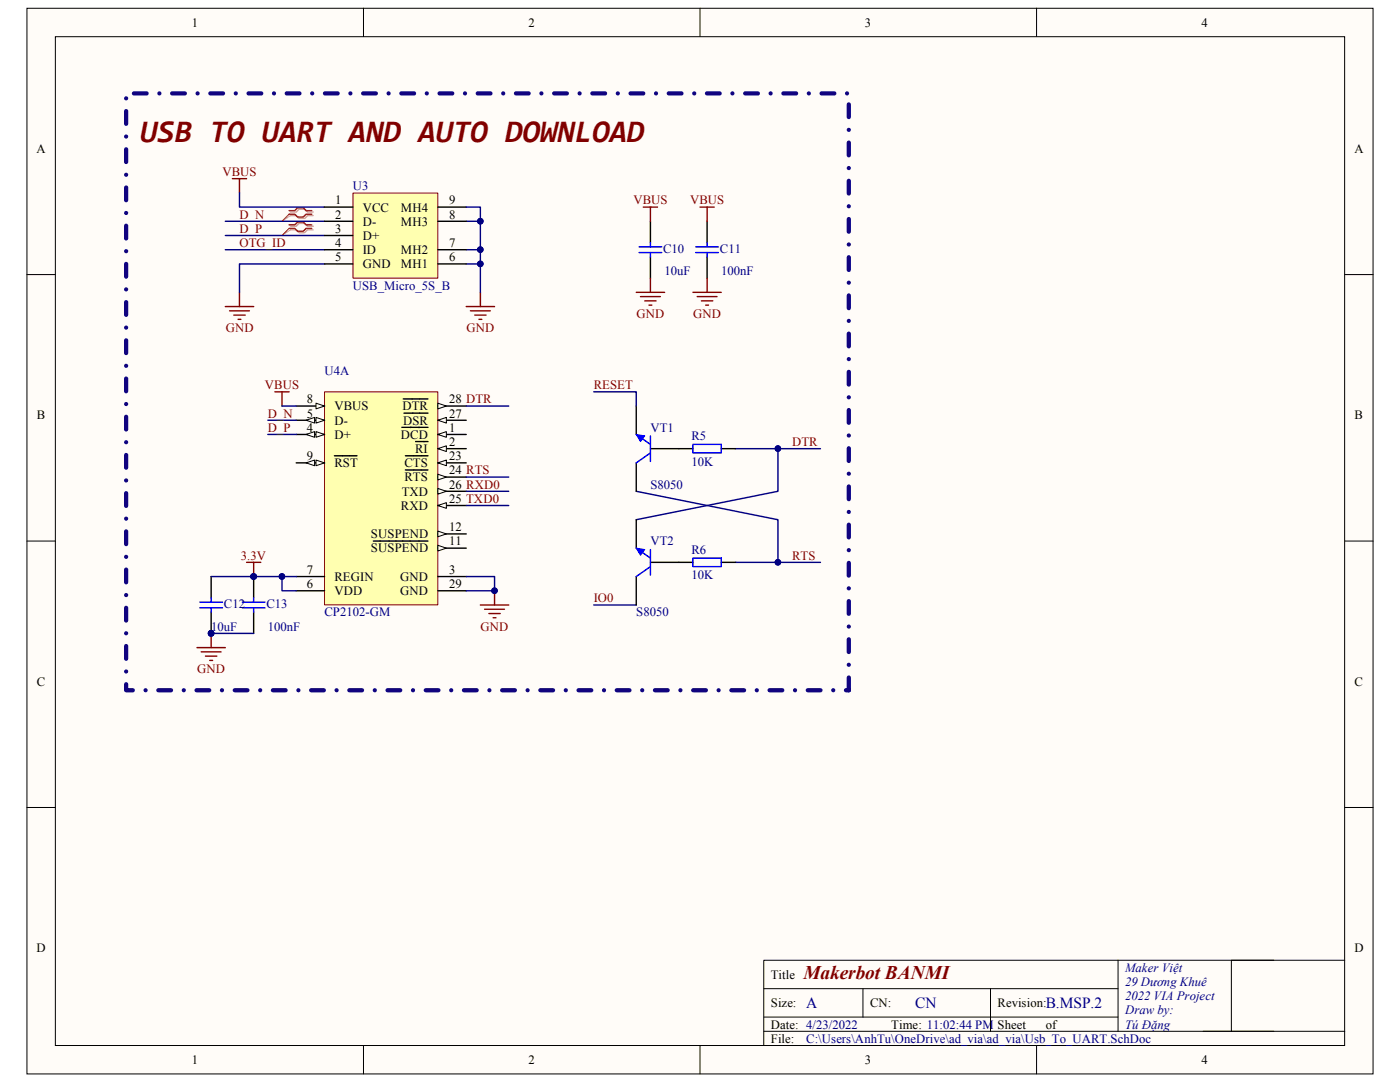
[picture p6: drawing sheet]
<svg xmlns="http://www.w3.org/2000/svg" width="279mm" height="216mm" viewBox="0 0 279 216" stroke-linecap="round" stroke-linejoin="round" font-family="sans-serif">
<path d="M5.4 1.7h268.6v212.6h-268.6z" fill="#fffcf8"/>
<path d="M5.4 1.7h268.6v212.6h-268.6z" fill="none" stroke="#000" stroke-width=".2"/>
<path d="M11.1 7.4h257.3v201.2h-257.3z" fill="#fffcf8"/>
<g fill="none" stroke="#000" stroke-width=".2">
<path d="M11 7.3h257.4v201.3h-257.4zM72.5 1.6v5.7M139.7 1.6v5.7M206.9 1.6v5.7M5.4 54.8h5.6M268.4 54.8h5.6M5.4 108h5.6M268.4 108h5.6M5.4 161.1h5.6M268.4 161.1h5.6M152.4 197.3h70.7M172.2 197.3v5.6"/>
<path d="M197.7 197.3v8.5M223.1 191.6v14.2M254.2 191.6h-101.8v17M268.4 191.6h-22.6v14.2M72.5 208.6v5.7M139.7 208.6v5.7M152.4 205.8h116M152.4 202.9h70.7M206.9 208.6v5.7"/>
</g>
<path d="M64.8 78.2h22.6v42.5h-22.6z" fill="#ffffb0"/>
<path d="M64.8 78.2h22.6v42.5h-22.6z" fill="none" stroke="#800000" stroke-width=".2"/>
<path d="M87.4 86.7h5.6" fill="none" stroke="#000" stroke-width=".28"/>
<path d="M87.4 86.7l1.7-.6v1.2z" fill="#fffcf8"/>
<path d="M87.4 86.7l1.7-.6v1.2z" fill="none" stroke="#000" stroke-width=".2"/>
<path d="M80.2 85.3h5.2M87.4 89.5h5.6" fill="none" stroke="#000" stroke-width=".28"/>
<path d="M87.4 89.5l1.7-.5v1.1z" fill="#fffcf8"/>
<path d="M87.4 89.5l1.7-.5v1.1z" fill="none" stroke="#000" stroke-width=".2"/>
<path d="M59.1 86.7h5.7M82.9 88.1h2.5M87.4 115h5.6" fill="none" stroke="#000" stroke-width=".28"/>
<path d="M63.1 86.1l1.7 .6-1.7 .6z" fill="#fffcf8"/>
<path d="M63.1 86.1l1.7 .6-1.7 .6z" fill="none" stroke="#000" stroke-width=".2"/>
<path d="M61.1 86.7l1.7-.6v1.2z" fill="#fffcf8"/>
<path d="M61.1 86.7l1.7-.6v1.2z" fill="none" stroke="#000" stroke-width=".2"/>
<path d="M59.1 83.9h5.7" fill="none" stroke="#000" stroke-width=".28"/>
<path d="M63.1 83.3l1.7 .6-1.7 .5z" fill="#fffcf8"/>
<path d="M63.1 83.3l1.7 .6-1.7 .5z" fill="none" stroke="#000" stroke-width=".2"/>
<path d="M61.1 83.9l1.7-.6v1.1z" fill="#fffcf8"/>
<path d="M61.1 83.9l1.7-.6v1.1z" fill="none" stroke="#000" stroke-width=".2"/>
<path d="M59.1 81h5.7M59.1 117.9h5.7M59.1 115h5.7" fill="none" stroke="#000" stroke-width=".28"/>
<path d="M63.1 80.5l1.7 .5-1.7 .6z" fill="#fffcf8"/>
<path d="M63.1 80.5l1.7 .5-1.7 .6z" fill="none" stroke="#000" stroke-width=".2"/>
<path d="M59.1 92.4h5.7" fill="none" stroke="#000" stroke-width=".28"/>
<path d="M63.1 91.8l1.7 .6-1.7 .5z" fill="#fffcf8"/>
<path d="M63.1 91.8l1.7 .6-1.7 .5z" fill="none" stroke="#000" stroke-width=".2"/>
<path d="M61.1 92.4l1.7-.6v1.1z" fill="#fffcf8"/>
<path d="M61.1 92.4l1.7-.6v1.1z" fill="none" stroke="#000" stroke-width=".2"/>
<path d="M66.7 90.9h4.5M87.4 109.4h5.6" fill="none" stroke="#000" stroke-width=".28"/>
<path d="M87.4 108.8l1.7 .6-1.7 .5z" fill="#fffcf8"/>
<path d="M87.4 108.8l1.7 .6-1.7 .5z" fill="none" stroke="#000" stroke-width=".2"/>
<path d="M74.5 108h10.9M87.4 106.5h5.6" fill="none" stroke="#000" stroke-width=".28"/>
<path d="M87.4 106l1.7 .5-1.7 .6z" fill="#fffcf8"/>
<path d="M87.4 106l1.7 .5-1.7 .6z" fill="none" stroke="#000" stroke-width=".2"/>
<path d="M87.4 92.4h5.6" fill="none" stroke="#000" stroke-width=".28"/>
<path d="M87.4 92.4l1.7-.6v1.1z" fill="#fffcf8"/>
<path d="M87.4 92.4l1.7-.6v1.1z" fill="none" stroke="#000" stroke-width=".2"/>
<path d="M80.9 90.9h4.5M87.4 95.2h5.6" fill="none" stroke="#000" stroke-width=".28"/>
<path d="M87.4 94.6l1.7 .6-1.7 .6z" fill="#fffcf8"/>
<path d="M87.4 94.6l1.7 .6-1.7 .6z" fill="none" stroke="#000" stroke-width=".2"/>
<path d="M80.9 93.8h4.5M87.4 100.9h5.6" fill="none" stroke="#000" stroke-width=".28"/>
<path d="M87.4 100.9l1.7-.6v1.1z" fill="#fffcf8"/>
<path d="M87.4 100.9l1.7-.6v1.1z" fill="none" stroke="#000" stroke-width=".2"/>
<path d="M87.4 98h5.6" fill="none" stroke="#000" stroke-width=".28"/>
<path d="M87.4 97.5l1.7 .5-1.7 .6z" fill="#fffcf8"/>
<path d="M87.4 97.5l1.7 .5-1.7 .6z" fill="none" stroke="#000" stroke-width=".2"/>
<path d="M87.4 83.9h5.6" fill="none" stroke="#000" stroke-width=".28"/>
<path d="M87.4 83.9l1.7-.6v1.1z" fill="#fffcf8"/>
<path d="M87.4 83.9l1.7-.6v1.1z" fill="none" stroke="#000" stroke-width=".2"/>
<path d="M80.6 82.4h4.8M87.4 81h5.6" fill="none" stroke="#000" stroke-width=".28"/>
<path d="M87.4 80.5l1.7 .5-1.7 .6z" fill="#fffcf8"/>
<path d="M87.4 80.5l1.7 .5-1.7 .6z" fill="none" stroke="#000" stroke-width=".2"/>
<g fill="none" stroke="#000" stroke-width=".28">
<path d="M129.8 44.2v4.2M129.8 51.2v4.3M141.1 44.2v4.2M141.1 51.2v4.3M80.5 79.6h4.9M127 81v5.7M127 92.4v5.6M129.8 89.5h5.7M42.1 115v4.3M50.6 115v4.3M87.4 117.9h5.6M42.1 122.1v4.3"/>
<path d="M50.6 122.1v4.3"/>
</g>
<g fill="none" stroke="#800000" stroke-width=".28">
<path d="M127 58.3h5.6M127.8 59.2h4M128.4 41.3h2.8M129.8 41.3v2.9M129.8 55.5v2.8M54.9 78.2h2.8M56.3 78.2v2.8M128.7 60h2.2M129.5 60.9h.6M98.7 117.9v2.8M39.3 129.2h5.7M40.2 130.1h3.9"/>
<path d="M41 130.9h2.3M41.9 131.8h.5M42.1 126.4v2.8M95.9 120.7h5.6M96.7 121.6h4M97.6 122.4h2.2M98.4 123.3h.6"/>
</g>
<g fill="#000080" stroke="#000080" stroke-width=".2">
<circle cx="98.7" cy="117.9" r=".55"/>
<circle cx="50.6" cy="115" r=".55"/>
<circle cx="42.1" cy="126.4" r=".55"/>
<circle cx="56.3" cy="115" r=".55"/>
<circle cx="155.2" cy="89.5" r=".55"/>
<circle cx="155.2" cy="112.2" r=".55"/>
</g>
<g fill="none" stroke="#000080" stroke-width=".28">
<path d="M53.5 83.9h5.6M53.5 86.7h5.6M56.3 81h2.8M93 81h8.5M93 98h8.5M93 95.2h8.5M127 98l28.3 5.7v8.5M155.3 89.5v8.5l-28.3 5.7M56.3 115v2.9h2.8M93 115h5.7v2.9h-5.7M93 100.9h8.5M42.1 126.4h8.5"/>
<path d="M118.5 120.7h8.5"/>
</g>
<g fill="none" stroke="#00f" stroke-width=".28">
<path d="M127.5 50.4h4.6M127.5 49.3h4.6M129.8 48.4v.9M129.8 50.4v.8M138.9 50.4h4.5M138.9 49.3h4.5M141.1 48.4v.9M141.1 50.4v.8M127 86.7l2.8 2M129.8 87v5.1M129.8 90.4l-2.8 2M42.1 119.3v.8"/>
<path d="M50.6 119.3v.8M39.9 121.3h4.5M39.9 120.1h4.5M42.1 121.3v.8M48.4 121.3h4.5M48.4 120.1h4.5M50.6 121.3v.8"/>
</g>
<path d="M127 86.7l1.7 .3-.9 1.1z" fill="#00f"/>
<path d="M127 86.7l1.7 .3-.9 1.1z" fill="none" stroke="#00f" stroke-width=".2"/>
<path d="M127 103.7v5.7M127 115v5.7M129.8 112.2h5.7" fill="none" stroke="#000" stroke-width=".28"/>
<path d="M127 109.4l2.8 2M129.8 113.1l-2.8 1.9M129.8 109.7v5.1" fill="none" stroke="#00f" stroke-width=".28"/>
<path d="M127 109.4l1.7 .3-.9 1.1z" fill="#00f"/>
<path d="M127 109.4l1.7 .3-.9 1.1z" fill="none" stroke="#00f" stroke-width=".2"/>
<path d="M47.8 38.5v2.8h17M45 44.2h19.8M45 47h19.8M45 49.8h19.8M64.8 52.7h-17v5.6M93 52.7h2.9M93 44.2h2.9M93 49.8h2.9M146.8 89.5h16.9M146.8 112.2h16.9" fill="none" stroke="#000080" stroke-width=".28"/>
<g fill="#000080" stroke="#000080" stroke-width=".2">
<circle cx="155.2" cy="89.5" r=".55"/>
<circle cx="155.2" cy="112.2" r=".55"/>
<circle cx="95.9" cy="52.6" r=".55"/>
<circle cx="95.9" cy="44.1" r=".55"/>
<circle cx="95.9" cy="49.8" r=".55"/>
</g>
<path d="M135.5 89.5h2.8M143.9 89.5h2.9M135.5 112.2h2.8M143.9 112.2h2.9" fill="none" stroke="#000" stroke-width=".28"/>
<path d="M138.3 88.7h5.6v1.7h-5.6zM138.3 111.4h5.6v1.7h-5.6z" fill="none" stroke="#00f" stroke-width=".28"/>
<path d="M46.4 35.6h2.8M47.8 35.6v2.9M47.8 58.3v2.9M95.9 58.3v2.9M45 61.2h5.6M45.8 62h4M46.7 62.9h2.2M47.5 63.7h.6M93 61.2h5.7M93.9 62h4M94.7 62.9h2.3M95.6 63.7h.6" fill="none" stroke="#800000" stroke-width=".28"/>
<path d="M58 42.3h1.1l.6-.6h1.1l.6 .6h1.1M58 43h1.1l.6 .6h1.1l.6-.6h1.1M58 45.1h1.1l.6-.5h1.1l.6 .5h1.1M58 45.9h1.1l.6 .5h1.1l.6-.5h1.1" fill="none" stroke="#d0a19e" stroke-width=".28"/>
<path d="M58 43l-1.7 1.2M58 45.9l-1.7 1.1" fill="none" stroke="#d0a19e" stroke-width=".2"/>
<path d="M57.7 42h1.1l.6-.5h1.1l.6 .5h1.1M57.7 42.7h1.1l.6 .6h1.1l.6-.6h1.1M57.7 44.9h1.1l.6-.6h1.1l.6 .6h1.1M57.7 45.6h1.1l.6 .5h1.1l.6-.5h1.1" fill="none" stroke="#f00" stroke-width=".28"/>
<path d="M57.7 42.7l-1.4 1.5M57.7 45.6l-1.4 1.4" fill="none" stroke="#f00" stroke-width=".2"/>
<path d="M70.5 38.6h16.9v16.9h-16.9z" fill="#ffffb0"/>
<path d="M70.4 38.5h17v17h-17z" fill="none" stroke="#800000" stroke-width=".2"/>
<path d="M64.8 41.3h5.6M64.8 44.2h5.6M64.8 47h5.6M64.8 49.8h5.6M64.8 52.7h5.6M87.4 41.3h5.6M87.4 44.2h5.6M87.4 49.8h5.6M87.4 52.7h5.6" fill="none" stroke="#000" stroke-width=".28"/>
<path d="M169.4 137.7v-119.1h-144.2v119.1h144.2" fill="none" stroke="#11037f" stroke-width=".85" stroke-dasharray="2.5 2.5 0 2.5"/>
<path d="M93 41.3h2.9v17M118.5 78.2h8.5v2.8M42.1 115h17" fill="none" stroke="#000080" stroke-width=".28"/>
<g fill="#000080" stroke="#000080" stroke-width=".2">
<circle cx="95.9" cy="44.1" r=".55"/>
<circle cx="95.9" cy="49.8" r=".55"/>
<circle cx="95.9" cy="52.6" r=".55"/>
<circle cx="50.6" cy="115" r=".55"/>
<circle cx="56.3" cy="115" r=".55"/>
</g>
<path d="M138.3 58.3h5.6M139.1 59.2h4M139.7 41.3h2.8M141.1 41.3v2.9M141.1 55.5v2.8M140 60h2.2M140.8 60.9h.6M49.2 112.2h2.8M50.6 112.2v2.8" fill="none" stroke="#800000" stroke-width=".28"/>
<text font-size="6.3" fill="#800000" x="28" y="28.4">USB TO UART AND AUTO DOWNLOAD</text>
<text font-size="3.9" fill="#800000" x="160.4" y="195.3">Makerbot BANMI</text>
<g font-size="3.1" fill="#000080">
<text x="160.9" y="201.2">A</text>
<text x="182.7" y="201.2">CN</text>
<text x="208.7" y="201.2">B.MSP.2</text>
</g>
<g font-size="2.5">
<text x="38.3" y="5.3">1</text>
<text x="105.5" y="5.3">2</text>
<text x="172.6" y="5.3">3</text>
<text x="239.8" y="5.3">4</text>
<text x="7.3" y="30.5">A</text>
<text x="270.3" y="30.5">A</text>
<text x="66.9" y="40.8">1</text>
<text x="89.7" y="40.8">9</text>
<text x="66.9" y="43.6">2</text>
<text x="66.9" y="46.4">3</text>
<text x="72.4" y="42.2">VCC</text>
<text x="72.4" y="45">D-</text>
<text x="72.4" y="47.8">D+</text>
<text x="80" y="45">MH3</text>
<text x="80" y="42.2">MH4</text>
<text x="89.7" y="43.6">8</text>
<text x="66.9" y="49.3">4</text>
<text x="66.9" y="52.1">5</text>
<text x="72.4" y="50.7">ID</text>
<text x="72.4" y="53.5">GND</text>
<text x="80" y="53.5">MH1</text>
<text x="80" y="50.7">MH2</text>
<text x="89.7" y="52.1">6</text>
<text x="89.7" y="49.3">7</text>
<text x="7.4" y="83.6">B</text>
<text x="61.2" y="83.3">5</text>
<text x="61.2" y="80.5">8</text>
<text x="66.8" y="81.9">VBUS</text>
<text x="80.3" y="81.9">DTR</text>
<text x="89.7" y="83.3">27</text>
<text x="89.7" y="80.5">28 DTR</text>
<text x="270.3" y="83.6">B</text>
<text x="61.2" y="86.1">4</text>
<text x="66.8" y="87.5">D+</text>
<text x="66.8" y="84.7">D-</text>
<text x="80" y="87.5">DCD</text>
<text x="80.4" y="84.7">DSR</text>
<text x="89.7" y="86.1">1</text>
<text x="89.7" y="89">2</text>
<text x="61.2" y="91.8">9</text>
<text x="66.8" y="93.2">RST</text>
<text x="80.7" y="93.2">CTS</text>
<text x="82.8" y="90.4">RI</text>
<text x="89.7" y="91.8">23</text>
<text x="89.7" y="94.7">24 RTS</text>
<text x="80" y="101.7">RXD</text>
<text x="80.2" y="98.9">TXD</text>
<text x="80.7" y="96.1">RTS</text>
<text x="89.7" y="100.3">25 TXD0</text>
<text x="89.7" y="97.5">26 RXD0</text>
<text x="74" y="107.4">SUSPEND</text>
<text x="89.7" y="106">12</text>
<text x="74" y="110.2">SUSPEND</text>
<text x="89.7" y="108.8">11</text>
<text x="61.2" y="117.3">6</text>
<text x="61.2" y="114.5">7</text>
<text x="66.8" y="118.7">VDD</text>
<text x="66.8" y="115.9">REGIN</text>
<text x="79.9" y="115.9">GND</text>
<text x="79.9" y="118.7">GND</text>
<text x="89.7" y="114.5">3</text>
<text x="89.7" y="117.3">29</text>
<text x="7.4" y="136.8">C</text>
<text x="270.3" y="136.8">C</text>
<text x="7.3" y="190">D</text>
<text x="270.3" y="190">D</text>
<text x="153.8" y="195.3">Title</text>
<text x="153.8" y="201">Size:</text>
<text x="173.6" y="201">CN:</text>
<text x="199.1" y="201">Revision:</text>
<text x="153.8" y="205.2">Date: 4/23/2022</text>
<text x="153.8" y="208.1">File:</text>
<text x="177.9" y="205.2">Time: 11:02:44 PM</text>
<text x="199.1" y="205.2">Sheet</text>
<text x="208.7" y="205.2">of</text>
<text x="38.3" y="212.3">1</text>
<text x="105.5" y="212.3">2</text>
<text x="172.6" y="212.3">3</text>
<text x="239.8" y="212.3">4</text>
</g>
<g font-size="2.5" fill="#800000">
<text x="44.4" y="35.1">VBUS</text>
<text x="126.4" y="40.8">VBUS</text>
<text x="137.7" y="40.8">VBUS</text>
<text x="47.8" y="43.6">D_N</text>
<text x="47.8" y="46.4">D_P</text>
<text x="47.8" y="49.3">OTG_ID</text>
<text x="127" y="63.5">GND</text>
<text x="138.3" y="63.5">GND</text>
<text x="45" y="66.3">GND</text>
<text x="93.1" y="66.3">GND</text>
<text x="52.9" y="77.6">VBUS</text>
<text x="118.5" y="77.6">RESET</text>
<text x="53.5" y="83.3">D_N</text>
<text x="53.5" y="86.1">D_P</text>
<text x="158.1" y="89">DTR</text>
<text x="48.1" y="111.7">3.3V</text>
<text x="158.1" y="111.7">RTS</text>
<text x="95.9" y="125.8">GND</text>
<text x="118.5" y="120.2">IO0</text>
<text x="39.4" y="134.3">GND</text>
</g>
<g font-size="2.5" fill="#000080">
<text x="70.4" y="37.9">U3</text>
<text x="132.3" y="50.4">C10</text>
<text x="143.7" y="50.4">C11</text>
<text x="70.4" y="57.8">USB_Micro_5S_B</text>
<text x="132.6" y="54.9">10uF</text>
<text x="143.9" y="54.9">100nF</text>
<text x="64.8" y="74.8">U4A</text>
<text x="129.8" y="86.1">VT1</text>
<text x="138" y="87.8">R5</text>
<text x="138" y="92.9">10K</text>
<text x="129.8" y="97.5">S8050</text>
<text x="129.8" y="108.8">VT2</text>
<text x="138" y="110.5">R6</text>
<text x="138" y="115.6">10K</text>
<text x="42.1" y="125.8">10uF</text>
<text x="44.7" y="121.3">C12</text>
<text x="53.2" y="121.3">C13</text>
<text x="53.5" y="125.8">100nF</text>
<text x="64.8" y="123">CP2102-GM</text>
<text x="127" y="123">S8050</text>
<text x="224.5" y="193.9">Maker Việt</text>
<text x="224.5" y="196.7">29 Dương Khuê</text>
<text x="224.5" y="199.6">2022 VIA Project</text>
<text x="224.5" y="202.4">Draw by:</text>
<text x="160.9" y="208.1">C:\Users\AnhTu\OneDrive\ad_via\ad_via\Usb_To_UART.SchDoc</text>
<text x="224.5" y="205.2">Tú Đặng</text>
</g>
</svg>
